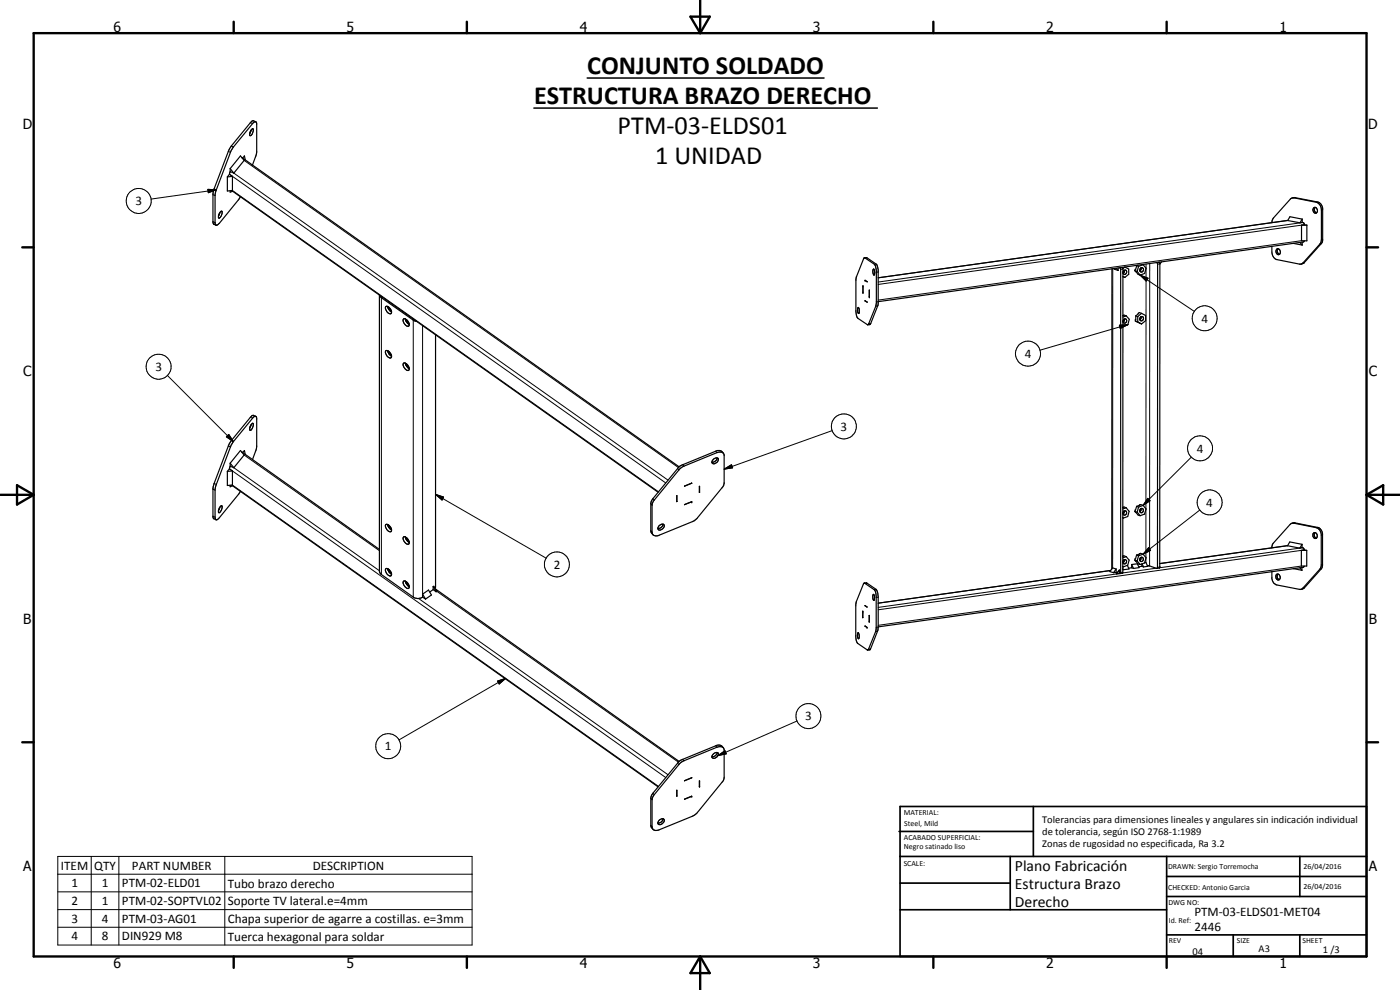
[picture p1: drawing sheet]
<svg xmlns="http://www.w3.org/2000/svg" width="420mm" height="297mm" viewBox="0 0 420 297" stroke-linecap="round" stroke-linejoin="round" font-family="sans-serif">
<g fill="none" stroke="#000" stroke-width=".35">
<path d="M75.3 39l-.3 1M75.5 38.9l.3-.3a1.57 1.57 0 0 1-.8 2.1v-.9zM76.7 36.5l.3 .6v8.6l-1.2 3.8M76.7 36.5l-.7 .4-6.1 7.4-.6 1.1-4.7 12.5-.1 9.1 .3 .6M76.7 36.5l-.9-.3-.7 .6-5.7 7-.9 1.6-4.5 12.2-.1 9.1 .2 .5 .7 .4M68.9 52.3l.9 .6M68.9 52.3l-.7 .8M69.1 57.2v.5l.7-.3M69.1 50.6v.9M69.1 50.6l1.1 1.3M69.1 51.5l1.1 .4M69.1 50.6l3.1-3.8 1.1 1.3-3.1 3.8"/>
<path d="M69.1 51.5l-.2 .8M69.5 57.2l128 90.5M69.8 52.9v4.2l-1.6 .2v-4.2M69.8 52.9l-1.6 .2M72.1 59l-6.3 8-1 .6M72.6 47.3h.1M72.6 47.3l131.2 92.8M72.8 47.4l.6-.6 .2 1.2M387.8 59.4l.6-.1 7.1 1.3a2.14 2.14 0 0 1 1.4 1.9l-.1 10.2-5.5 6.3-.8 .2M387.8 59.4l7.3 1.3a2.27 2.27 0 0 1 1.5 2.3v8.9l-.2 .9-5.3 6.1-.6 .3M387.8 59.4l-.5 .3-5.1 5.7-.5 1.4M66 63.8l-.4 1"/>
<path d="M66.2 63.5l.3-.1a1.51 1.51 0 0 1-.8 2l-.1-.6zM259.3 77.4h.3l2.9 2 .5 1.9v9.6l-.2 1-2.1 5.2-.3 .4-2.9-2-.4-.7-.2-1.3v-9.6zM259.4 77.3h.8l2.8 1.9 .6 1.7-.1 10.5-2.4 6M341.2 79.7l-.6 1.5M341.2 79.7l.5 .2M341.5 79.5l-.3 .2M341.7 79.9l-.4 1.5M342.9 79.4h.2M343.1 79.4l.8 1.1-.4 1.5-1.3 .5M343.1 79.4l-1.4 .5M347.2 78.8l.2 .3-.2 91.5M347.8 78.7l.3 .3v91.2l-.1 .2-.8 .2"/>
<path d="M348.6 78.6l-.5 .6M381.7 73.9a4.3 4.3 0 0 0 .8 3.6l.7 .4 7.3 1.3M383.1 74.8a.83 .83 0 0 1 1.1 .6 .83 .83 0 0 1-.8 1 1.13 1.13 0 0 1-.3-1.6zM383.6 74.7a1.05 1.05 0 0 0 .4 1.6M386.4 66.1l-122.8 17.3M388.1 73l2.7 .5M390.1 72.8l.7 .7M390.6 67.6h1.6M390.6 67.6v4.6l1.6 .1v-4.7M390.8 66.7l.4 .1 .2 .6M390.8 65.7v1M390.8 72.6v.9"/>
<path d="M390.8 65.7l-3.7-.7-.7 1.2 3.7 .6M390.8 65.7l-.7 1.1M390.8 66.7l-.7 .1M391.4 72.3l-.3 .3-127.5 17.9M391.4 67.4l.8 .2M391.4 67.4l-.8 .2M394.2 62.5a.81 .81 0 0 1 1 0 .81 .81 0 0 1 .1 1.1l-.1 .2a.86 .86 0 0 1-1-.3 .86 .86 0 0 1 0-1zM394.7 62.2a1.04 1.04 0 0 0 .4 1.7M115.7 92.1a1.25 1.25 0 0 1 1.7 1.2l.1 .2a.63 .63 0 0 1-.5 .7 .63 .63 0 0 1-.7-.5l-.6-.9zM116.4 91.9l.5 1.2 .6 .5M116.7 92.2l.7 1M121.1 95.7a1.72 1.72 0 0 1 1.7 2 1.51 1.51 0 0 1-1.8-1.8z"/>
<path d="M121.7 95.7l.2 .7 .9 .9M122 95.9l.7 1M125.1 96.4l-1.1-.3-9.5-6.8-.6-.8v82.9l.6 1 9.5 6.8a2.49 2.49 0 0 0 2.8 0M257.5 92.3l.4 .5v.9l-.2 .4-.3-.8zM259 85.8v1.9M259.6 90.2l.7 .5zM259.6 84.1l.7 .5zM259.6 84.1h.1M259.7 90.3h-.1M260.9 87v2M261 97.4l-.6 .1M261.1 97.4h-.1"/>
<path d="M262 80.9l.3-.1 .1 .3a.9 .9 0 0 1-.2 1.4l-.3-.9zM262.3 82.5h.1M333.7 80.6v90.1M334.3 80.6l1.3 .6M334.9 80.5l.7 .7M335.6 80.4v.8M336.1 80.3l.2 .4v91l-.3 .4M336.7 80.3l.3 .3M337 80.6v91.2l-.9 .3M337 94.7l.3-.2 .7 .3M337 97.8l.1 .1M337 97.7l.1 .2"/>
<path d="M337 83.1l.6 .1M337 83l.6 .2M337.3 81.2l-.3 .5 .1 .3M337.3 81.2a.52 .52 0 0 1 .7-.1 .52 .52 0 0 1 .1 .7l-.5 .5-.5-.3M337.3 81.2l-.3 .8M337.3 95.8l-.3 .8M337.4 81.1l-.1 .7-.2 .2M337.4 95.8v.5l-.3 .3M337.6 80.1l-.6 .5M337.6 80.1l1.1 .6v1.6l-1.1 .9M338 94.8l.9 1-.4 1.6-1.4 .5M338 94.8l-1 .3"/>
<path d="M340.6 81.2l1 1.1 .6 .2M340.6 81.2l.7 .2M340.7 96.3l1.9 .9M340.7 96.3l.7 .3M340.9 94.8l-.2 1.5M340.9 94.8l.5 .2M341.3 81.4l.9 1.1M341.4 95v1.6M341.4 96.6l1.2 .6M342.3 95.1l-.2 .8M342.3 80.4l-.2 .8M342.3 95.1l-.2 .3v.6"/>
<path d="M342.3 95.1a.59 .59 0 0 1 .8 .3 .59 .59 0 0 1-.2 .7 .59 .59 0 0 1-.8-.1M342.4 80.4v.5l-.3 .4M342.4 95v.5l-.3 .4M342.6 94l-.7-.2-1 1M342.6 94l1.2 .7v1.5l-1.2 1M342.6 94l-1.2 1M115.7 105.3a1.46 1.46 0 0 1 1.6 2.1 1.65 1.65 0 0 1-1.6-2.1zM116.4 105.2l.3 1 .8 .6M116.7 105.5l.7 .9M121.1 109.1a1.46 1.46 0 0 1 1.7 1.4 .6 .6 0 0 1-.5 .7 .6 .6 0 0 1-.7-.5l-.6-1.1zM121.7 109l.2 .7 .9 .9M122 109.2l.7 1"/>
<path d="M130.7 100.5v75.6l-.2 .4M69.1 139v.9M69.1 139l1.1 1.3M69.1 139.9l1.1 .4M69.1 139l3.1-3.8 1.1 1.3-3.1 3.8M69.1 139.9l-.2 .8M72.6 135.7l41.3 29.1M72.8 135.8l.6-.6 .2 1.2M75.3 127.4l-.3 1M75.5 127.3l.3-.3a1.55 1.55 0 0 1-.8 2.1v-.9zM75.8 137.9l1.2-3.9v-8.5a.54 .54 0 0 0-.4-.6 .54 .54 0 0 0-.6 .4l-6.6 8.2-4.6 12.2-.3 1.1v8.6l.3 .6M76.7 124.9l-.9-.3-.7 .6-5.7 7-.9 1.6-4.5 12.2-.1 9.1 .2 .5 .7 .4"/>
<path d="M214.2 137.7l.9-.3a.72 .72 0 0 1 .5 .6 .72 .72 0 0 1-.4 .7l-.7 .4a.65 .65 0 0 1-.8-.3 .65 .65 0 0 1 .3-.9zM215.2 137.4a1.46 1.46 0 0 1-1.6 1.3M217.1 136l-.9-.8-1.1 .1-10.8 4.4-.8 .6-8 10.1-.2 .7v8.2l.6 1.1M66 152.2l-.4 1M66.2 151.9l.3-.1a1.51 1.51 0 0 1-.8 2l-.1-.6zM68.9 140.7l.9 .6M68.9 140.7l-.7 .7M69.1 145.6v.4l.7-.2M69.5 145.6l128 90.5M69.8 141.3v4.2l-1.6 .2v-4.3M69.8 141.3l-1.6 .1M72.1 147.4l-6.3 8-1 .6"/>
<path d="M115.7 157.5a1.46 1.46 0 0 1 1.6 2 1.65 1.65 0 0 1-1.6-2zM116.4 157.4l.5 1.1 .6 .5M116.7 157.6l.7 1M197.8 157.8a.89 .89 0 0 1 .8-.5 .89 .89 0 0 1 .8 .5 1.24 1.24 0 0 1-1.9 .9zM199 157.3a1.46 1.46 0 0 1-1.6 1.2M203.1 148.7v1.8zM203.1 150.4v.1M203.9 140.8l1.1-.8 10.2-4.2a1.41 1.41 0 0 1 2.1 .7v8.6l-.4 1-7.8 9.5-.7 .7-10.5 4.3a1.3 1.3 0 0 1-1.4 .2 1.3 1.3 0 0 1-.8-1.1v-8.1l.2-.8zM205.4 145.8v.1M205.4 151.4h.1M207.6 150.5l-2.2 .9M207.6 145l-2.2 .9"/>
<path d="M207.6 144.9v.1M209.9 145.9l.1 1.8zM209.9 147.6l.1 .1M337 152.3h.1M337 155.4h.1M337 152.2l.3-.1 .7 .3M337 155.3l.1 .1M337.3 153.3l-.3 .9M337.3 153.4l-.3 .3v.5M337.3 153.4l.5-.1a.68 .68 0 0 1 .3 .8 .68 .68 0 0 1-.7 .5l-.4-.4M337.3 153.3v.5l-.3 .4M338 152.4l.9 1-.5 1.6-1.3 .4"/>
<path d="M338 152.4l-1 .3M340.6 153.5l1 1.1 .6 .1M340.6 153.5l.7 .2M341.1 151.9l-.5 1.6M341.1 151.9l.6 .2M341.3 153.7l.9 1M341.7 152.1l-.4 1.6M342.3 152.7l.4-.2a.62 .62 0 0 1 .4 .9 .62 .62 0 0 1-1 .1M342.3 152.7l-.3 .8M342.3 152.7l-.2 .3v.5M342.4 152.6v.5l-.3 .4M343.1 151.6l-.8-.2-1.2 .5"/>
<path d="M343.1 151.6l.8 1.1-.4 1.6-1.3 .4M343.1 151.6l-1.4 .5M387.8 157l.6-.2 7 1.4a2.1 2.1 0 0 1 1.5 1.9l-.1 10.2-5.4 6.1-1.2 .5-7.3-1.5-.7-.5-.3-.7-.2-2.7M394.7 159.8a1.05 1.05 0 0 0 .3 1.7M115.7 170.7a1.46 1.46 0 0 1 1.6 2.1 1.65 1.65 0 0 1-1.6-2.1zM116.4 170.6a2.21 2.21 0 0 0 1.1 1.7M116.7 170.9l.7 .9M121.1 174.5a1.46 1.46 0 0 1 1.7 1.4 .6 .6 0 0 1-.5 .7 .6 .6 0 0 1-.7-.5l-.6-1.1zM121.7 161.1l.2 .7 .9 .9M121.7 174.4l.2 .7 .9 .9M122 161.3l-.7-.3a1.49 1.49 0 0 0 .7 2.2 .55 .55 0 0 0 .8 0 .55 .55 0 0 0 0-.8M122 161.3l.8 1.1"/>
<path d="M122 174.6l.7 1M122 161.3l.7 1M126.8 178.3l1.8-1.3 .9 1.5-1.8 1.2M126.8 178.3l.9 1.4M126.8 178.3v.9M126.8 179.2l.9 .5M130 176.9l-1 .7M130 176l.2-.1 .9 1.5-.2 .1M130 176l.9 1.5M130 176v.9M130 176.9l.9 .6M130.7 176.7l73.1 51.8"/>
<path d="M259.2 175.1l.2-.2 3.1 2.1 .5 1.9-.1 10.2-2.5 5.9-3.1-2-.5-1.9 .1-9.9zM259.4 174.9h.7l2.8 1.9 .7 2.1-.1 10.1-2.2 5.7-.2 .3h-.7M262.1 178.4l.3 .3v1.3a.83 .83 0 0 1-.5-1.2zM333.3 171.2l-69.7 9.8M335 171.7l.3 .1M335 170.7l-.8 1.1M335 171.7l-.8 .1M335 170.7v1M335 170.7l-1.1-.3-.8 1.1 1.1 .3M336 171.1l-.9 1.1M336 172.1l-.9 .1M336 171.1v1"/>
<path d="M337 166.9l.3-.1 .7 .2M337 170.1h.1M337 169.9l.1 .2M337 170.6l.1 .3M337 170.9h.1M337.3 168l-.3 .8M337.3 167.9v.6l-.3 .4M338 167l.9 1.1-.5 1.5-1.3 .5M338 167l-1 .4M338.4 169.7l.4 1-1.7 .2M339.6 170.3l-.9 .2M339.6 169.4l1.7-.2 .6 1.1-1.7 .3"/>
<path d="M339.6 169.4l.6 1.2M339.6 169.4v.9M339.6 170.3l.6 .3M340.6 168.1l.9 1.1 .7 .2M340.6 168.1l.7 .2M341.1 166.5l-.5 1.6M341.1 166.5l.6 .3M341.3 168.3l.9 1.1M341.7 166.8l-.4 1.5M342.3 167.3l-.3 .8M342.3 167.3l-.2 .3v.5M342.3 167.3l.3-.1a.63 .63 0 0 1 .5 .8 .63 .63 0 0 1-.9 .3l-.1-.2"/>
<path d="M342.4 167.3v.5l-.3 .4M342.7 169.9l-1 .2M342.7 169.2v.7M342.7 169.9l.5 .2M342.8 169.2l.4 .9M343.1 166.3l-.8-.3-1.2 .5M343.1 166.3l.8 1-.4 1.6-1.3 .5M343.1 166.3l-1.4 .5M343.5 168.8h.4l.6 1.1-1.3 .2M344.3 169.7l2.9 .9M348.1 170.1h.1M381.7 164.4l.3-1.2 5.6-6.1 .7-.1 6.7 1.3a2.1 2.1 0 0 1 1.5 1.9v9.6l-.1 .5-5.8 6.5"/>
<path d="M383.6 172.3a1.07 1.07 0 0 1 .3 1.6M383.6 172.3a.86 .86 0 0 0-.7 1 .86 .86 0 0 0 1 .6M383.6 172.3a.98 .98 0 0 0 .4 1.6M386.4 163.7l-38.3 5.4M386.4 163.7l3.7 .8M388.1 170.6l2.6 .5M390.1 170.3l.6 .8M390.6 165.1v4.7h1.6v-4.7M390.6 165.1h1.6M390.7 170.2v.9M390.8 164.3l.4 .2 .2 .5M390.8 163.3l-3.7-.7-.7 1.1"/>
<path d="M390.8 163.3l-.7 1.2M390.8 164.3l-.7 .2M390.8 163.3v1M391.4 169.8l-.3 .4-127.5 17.9M391.4 165l.8 .1M391.4 165l-.8 .1M394.1 160.1a.85 .85 0 0 1 1.1 .1 .85 .85 0 0 1 0 1.2l-.5 .2-.5-.3-.2-.4zM257.5 189.9l.3 .5-.1 1.2-.4-.6zM257.5 189.9h.1M258.9 185.3h.1M258.9 183.4v1.9M259.6 181.7h.1"/>
<path d="M259.6 187.8l.6 .5zM259.6 181.7l.6 .5zM259.6 187.9h.1M260.8 184.7v1.9M260.8 186.6h.1M260.8 184.7h.1M203.1 237.1v1.8zM203.1 238.8h.1M203.9 229.2l1.1-.8 10.2-4.2a1.43 1.43 0 0 1 2.1 .6v8.6l-.4 1.1-8.3 9.9-10.7 4.6a1.3 1.3 0 0 1-1.4 .2 1.3 1.3 0 0 1-.8-1.1v-8.2l.2-.7zM205.4 234.2v.1M205.4 239.8h.1M205.4 239.8l2.2-.9z"/>
<path d="M207.6 233.4l-2.2 .9M209.9 234.3l.1 1.8zM209.9 236l.1 .1M214.2 226.1l.9-.3a.76 .76 0 0 1 .5 .8 .76 .76 0 0 1-.6 .6l-.5 .3a.65 .65 0 0 1-.8-.3 .65 .65 0 0 1 .3-.9zM215.2 225.8a1.45 1.45 0 0 1-1.6 1.3M217.1 224.4l-.9-.8h-1.1l-10.8 4.5-.8 .6-8 10.1-.2 .7v8.1l.6 1.2M197.8 246.2a.89 .89 0 0 1 .8-.5 .89 .89 0 0 1 .8 .5 1.24 1.24 0 0 1-1.9 .9zM199 245.7a1.46 1.46 0 0 1-1.6 1.2"/>
<circle cx="337.6" cy="96.2" r=".62"/>
<circle cx="342.6" cy="81" r=".63"/>
<circle cx="337.5" cy="168.5" r=".6"/>
</g>
<g fill="none" stroke="#000" stroke-width=".3">
<path d="M75.1 36.8l.7 .3M62.4 56.8l2.5 .1-2.4 .9zM63.9 58.4l.6 .3M64.3 56.7l.6 .2M64.9 56.9l-19.6 2.8M68.5 45.4l.7 .3M68.9 52.3l130.9 92.6M69.4 43.8l.7 .3M69.8 57.1l127.8 90.5M70.2 51.9l130.3 92.2M73.3 48.1l130.3 92.2M388.7 59.3l-.4 .1"/>
<path d="M63.9 66.5l.6 .3M260.2 77.3l-.6 .1M263 79.2l-.6 .1M343.9 79.2v1.2M345 79.1v90.7M347.9 78.7l-.7 .1M348.1 79.2h-.7M386.4 66.2l-122.8 17.2M390.6 72.2l-127 17.8M391 66.8l-127.4 17.8M391.4 67.4l-127.8 17.9M391.4 78.8l-.3 .1"/>
<path d="M395.5 60.6l-.4 .1M396.5 73.1l-.4 .1M396.9 71.8l-.3 .1M396.9 62.9l-.3 .1M114.7 89.2l-.2 .1v83.1M124.3 95.9l-.3 .2v83.1M126.8 97.7v81.5M261.3 97.1h-.6M263.4 91.8l-.6 .1M263.6 90.6h-.6M263.6 81.6l-.6 .1M334 80.6l-.1 89.8"/>
<path d="M335.9 97.6l2.6-.2-2.3 1.2zM336.8 80.3h-.7M337 80.7l-.7 .1M338.5 97.4l-26.4 7.7M342.2 82.5l2.3 1-.5 .8zM342.2 82.5l16.2 10.9M343.9 80.6v72.1M50.2 112.6l19.9 19.9M67.9 131.1l.8-.8 1.4 2.2zM68.5 133.8l.7 .3M68.7 130.3l1.4 2.2-2.2-1.4zM69.4 132.2l.7 .3"/>
<path d="M73.3 136.5l40.6 28.7M75.1 125.2l.7 .3M204.9 139.4l.4 .5M214.8 135.4l.4 .4M249.8 129.2l-32.5 11.6M357.5 137.2l-14.4 14.4M63.9 146.8l.6 .3M63.9 154.9l.6 .3M64.3 145.1l.6 .2M68.9 140.7l130.9 92.6M69.8 145.5l127.8 90.5M70.2 140.3l43.7 30.9"/>
<path d="M130.7 148.3l2.4 .8-.4 .9zM130.7 148.3l33.2 19.2M195.3 151.1l.4 .5M195.3 159.3l.4 .4M195.9 149.6l.4 .5M203.4 140.6l.3 .4M217.3 140.8l2.2-1.4 .4 1zM343.9 152.8v14.5M344.5 149.5l.6 .7-2 1.4zM360.1 153l-17 13.3M388.7 156.9l-.4 .1M395.4 158.2l-.4 .1"/>
<path d="M125.6 179.6l74.9 52.9M131.1 177.4l72.5 51.3M260.1 174.9l-.6 .1M262.9 176.8l-.6 .1M263.6 179.2h-.6M333.3 171.2l-69.7 9.8M336 172.1l-72.4 10.1M337 171.7h-.7M343.9 167.4v1.4M344.7 164.3l.6 .8-2.2 1.2zM347 170.5l-10.1 1.4M348.1 170.1l-.7 .1"/>
<path d="M386.4 163.7l-38.3 5.4M390.6 169.8l-127 17.8M390.9 164.3l-42.9 6M391.4 165l-127.8 18M391.4 176.4h-.4M396.5 170.7l-.4 .1M396.9 169.4l-.4 .1M396.9 160.4l-.4 .2M261.3 194.7h-.6M263.3 189.4l-.5 .1M263.6 188.2h-.6M149.3 204.3l2.5-.8-2 1.7z"/>
<path d="M151.8 203.5l-32.1 18.5M239.2 216.3l-23.7 10.4M195.3 239.5l.4 .4M195.9 238l.4 .5M203.4 229l.3 .4M204.9 227.8l.4 .5M214.8 223.8l.4 .4M215.5 226.7l2.1-1.4 .4 .9zM17.3 257h124.4v26.5h-124.4zM27.4 257v26.5M35.7 257v26.5M67.5 257v26.5"/>
<path d="M195.3 247.6l.4 .5M17.3 262.3h124.4M17.3 267.6h124.4M17.3 272.9h124.4M17.3 278.2h124.4"/>
<circle cx="41.6" cy="60.3" r="3.8"/>
<circle cx="361.5" cy="95.5" r="3.7"/>
<circle cx="47.6" cy="110" r="3.8"/>
<circle cx="308.5" cy="106.1" r="3.8"/>
<circle cx="253.3" cy="127.9" r="3.8"/>
<circle cx="360.2" cy="134.5" r="3.8"/>
<circle cx="363" cy="150.7" r="3.7"/>
<circle cx="167.1" cy="169.3" r="3.7"/>
<circle cx="242.6" cy="214.9" r="3.7"/>
<circle cx="116.5" cy="223.9" r="3.7"/>
</g>
<g fill="#000">
<circle cx="259" cy="85.8" r=".18"/>
<circle cx="259" cy="87.7" r=".18"/>
<circle cx="259.6" cy="84.1" r=".18"/>
<circle cx="260.9" cy="89" r=".18"/>
<circle cx="207.6" cy="150.5" r=".18"/>
<circle cx="258.9" cy="183.4" r=".18"/>
<circle cx="260.2" cy="188.3" r=".18"/>
<circle cx="207.6" cy="238.9" r=".18"/>
</g>
<path d="M160.2 32.4h103.1M176.2 23.4h71.1" fill="none" stroke="#000" stroke-width=".46"/>
<g fill="none" stroke="#000" stroke-width=".71">
<path d="M10.1 9.9h400v277.1h-400zM70.1 6.5v3.4M140.1 6.5v3.4M207.2 5h5.8l-2.9 4.9zM210.1 0v9.9M280.1 6.5v3.4M350.1 6.5v3.4M6.7 74.2h3.4M410.1 74.2h3.5M.1 148.5h10M5.1 145.6l5 2.9-5 2.9zM410.1 148.5h10"/>
<path d="M410.1 148.5l5-2.9v5.8zM6.7 222.7h3.4M410.1 222.7h3.5M70.1 287v3.4M140.1 287v3.4M210.1 287v10M210.1 287l2.9 5h-5.8zM280.1 287v3.4M350.1 287v3.4"/>
</g>
<g fill="none" stroke="#000" stroke-width=".51">
<path d="M269.8 249.5h40.3M270.1 242h140v45h-140zM270.1 257h140M303.2 257v16M310.1 242v15M350.1 257v30M390.1 257v12M270.1 265h33.1M270.1 273h80M350.1 269h60M350.1 263h60M350.1 280.5h60"/>
<path d="M370.1 280.5v6.5M390.1 280.5v6.5"/>
</g>
<path d="M62.4 56.8l2.5 .1-2.4 .9zM335.9 97.6l2.6-.2-2.3 1.2zM342.2 82.5l2.3 1-.5 .8zM68.7 130.3l1.4 2.2-2.2-1.4zM217.3 140.8l2.2-1.4 .4 1zM130.7 148.3l2.4 .8-.4 .9zM344.5 149.5l.6 .7-2 1.4zM344.7 164.3l.6 .8-2.2 1.2zM149.3 204.3l2.5-.8-2 1.7zM215.5 226.7l2.1-1.4 .4 .9z" fill="#000"/>
<g font-size="7.9">
<text x="176.3" y="22.3">CONJUNTO SOLDADO</text>
<text x="160.3" y="31.3">ESTRUCTURA BRAZO DERECHO</text>
<text x="185.4" y="40.3">PTM-03-ELDS01</text>
<text x="196.6" y="49.3">1 UNIDAD</text>
</g>
<g font-size="4.7">
<text x="304.6" y="261.2">Plano Fabricación</text>
<text x="304.6" y="266.6">Estructura Brazo</text>
<text x="304.6" y="272">Derecho</text>
</g>
<g font-size="4.2">
<text x="34" y="9.6">6</text>
<text x="104" y="9.6">5</text>
<text x="174" y="9.6">4</text>
<text x="244" y="9.6">3</text>
<text x="314" y="9.6">2</text>
<text x="384" y="9.6">1</text>
<text x="6.8" y="38.7">D</text>
<text x="410.6" y="38.7">D</text>
<text x="7" y="112.9">C</text>
<text x="410.8" y="112.9">C</text>
<text x="7" y="187.1">B</text>
<text x="410.8" y="187.1">B</text>
<text x="7" y="261.4">A</text>
<text x="410.8" y="261.4">A</text>
<text x="34" y="290.4">6</text>
<text x="104" y="290.4">5</text>
<text x="174" y="290.4">4</text>
<text x="244" y="290.4">3</text>
<text x="314" y="290.4">2</text>
<text x="384" y="290.4">1</text>
</g>
<g font-size="3.9">
<text x="40.7" y="61.6">3</text>
<text x="360.5" y="96.8">4</text>
<text x="307.5" y="107.4">4</text>
<text x="46.6" y="111.3">3</text>
<text x="252.3" y="129.2">3</text>
<text x="359.1" y="135.8">4</text>
<text x="362" y="152">4</text>
<text x="166.2" y="170.6">2</text>
<text x="241.6" y="216.2">3</text>
<text x="115.5" y="225.2">1</text>
<text x="18.3" y="260.9">ITEM</text>
<text x="28.3" y="260.9">QTY</text>
<text x="39.6" y="260.9">PART NUMBER</text>
<text x="93.8" y="260.9">DESCRIPTION</text>
<text x="21.4" y="266.2">1</text>
<text x="30.6" y="266.2">1</text>
<text x="36.6" y="266.2">PTM-02-ELD01</text>
<text x="68.4" y="266.3">Tubo brazo derecho</text>
<text x="21.4" y="271.5">2</text>
<text x="30.6" y="271.5">1</text>
<text x="36.6" y="271.5">PTM-02-SOPTVL02</text>
<text x="68.4" y="271.6">Soporte TV lateral.e=4mm</text>
<text x="358.5" y="275">PTM-03-ELDS01-MET04</text>
<text x="21.4" y="276.9">3</text>
<text x="30.6" y="276.8">4</text>
<text x="36.6" y="276.9">PTM-03-AG01</text>
<text x="68.4" y="276.9">Chapa superior de agarre a costillas. e=3mm</text>
<text x="358.5" y="279.4">2446</text>
<text x="21.4" y="282.2">4</text>
<text x="30.6" y="282.2">8</text>
<text x="36.6" y="282.2">DIN929 M8</text>
<text x="68.4" y="282.2">Tuerca hexagonal para soldar</text>
</g>
<g font-size="3.1">
<text x="312.7" y="246.8">Tolerancias para dimensiones lineales y angulares sin indicación individual</text>
<text x="312.7" y="250.4">de tolerancia, según ISO 2768-1:1989</text>
<text x="312.7" y="254">Zonas de rugosidad no especificada, Ra 3.2</text>
<text x="357.9" y="286.4">04</text>
<text x="377.7" y="285.6">A3</text>
<text x="397" y="285.9">1 /3</text>
</g>
<g font-size="2.4">
<text x="271.2" y="244.4">MATERIAL:</text>
<text x="271.3" y="252">ACABADO SUPERFICIAL:</text>
<text x="271.4" y="247.9">Steel, Mild</text>
<text x="271.3" y="254.6">Negro satinado liso</text>
<text x="271.2" y="259.7">SCALE:</text>
<text x="350.6" y="260.8">DRAWN: Sergio Torremocha</text>
<text x="391.2" y="260.6">26/04/2016</text>
<text x="350.6" y="267">CHECKED: Antonio Garcia</text>
<text x="391.2" y="266.7">26/04/2016</text>
<text x="350.6" y="271.4">DWG NO:</text>
<text x="350.8" y="276.9">Id. Ref:</text>
<text x="350.8" y="282.8">REV</text>
<text x="371.2" y="282.9">SIZE</text>
<text x="390.9" y="282.9">SHEET</text>
</g>
</svg>
